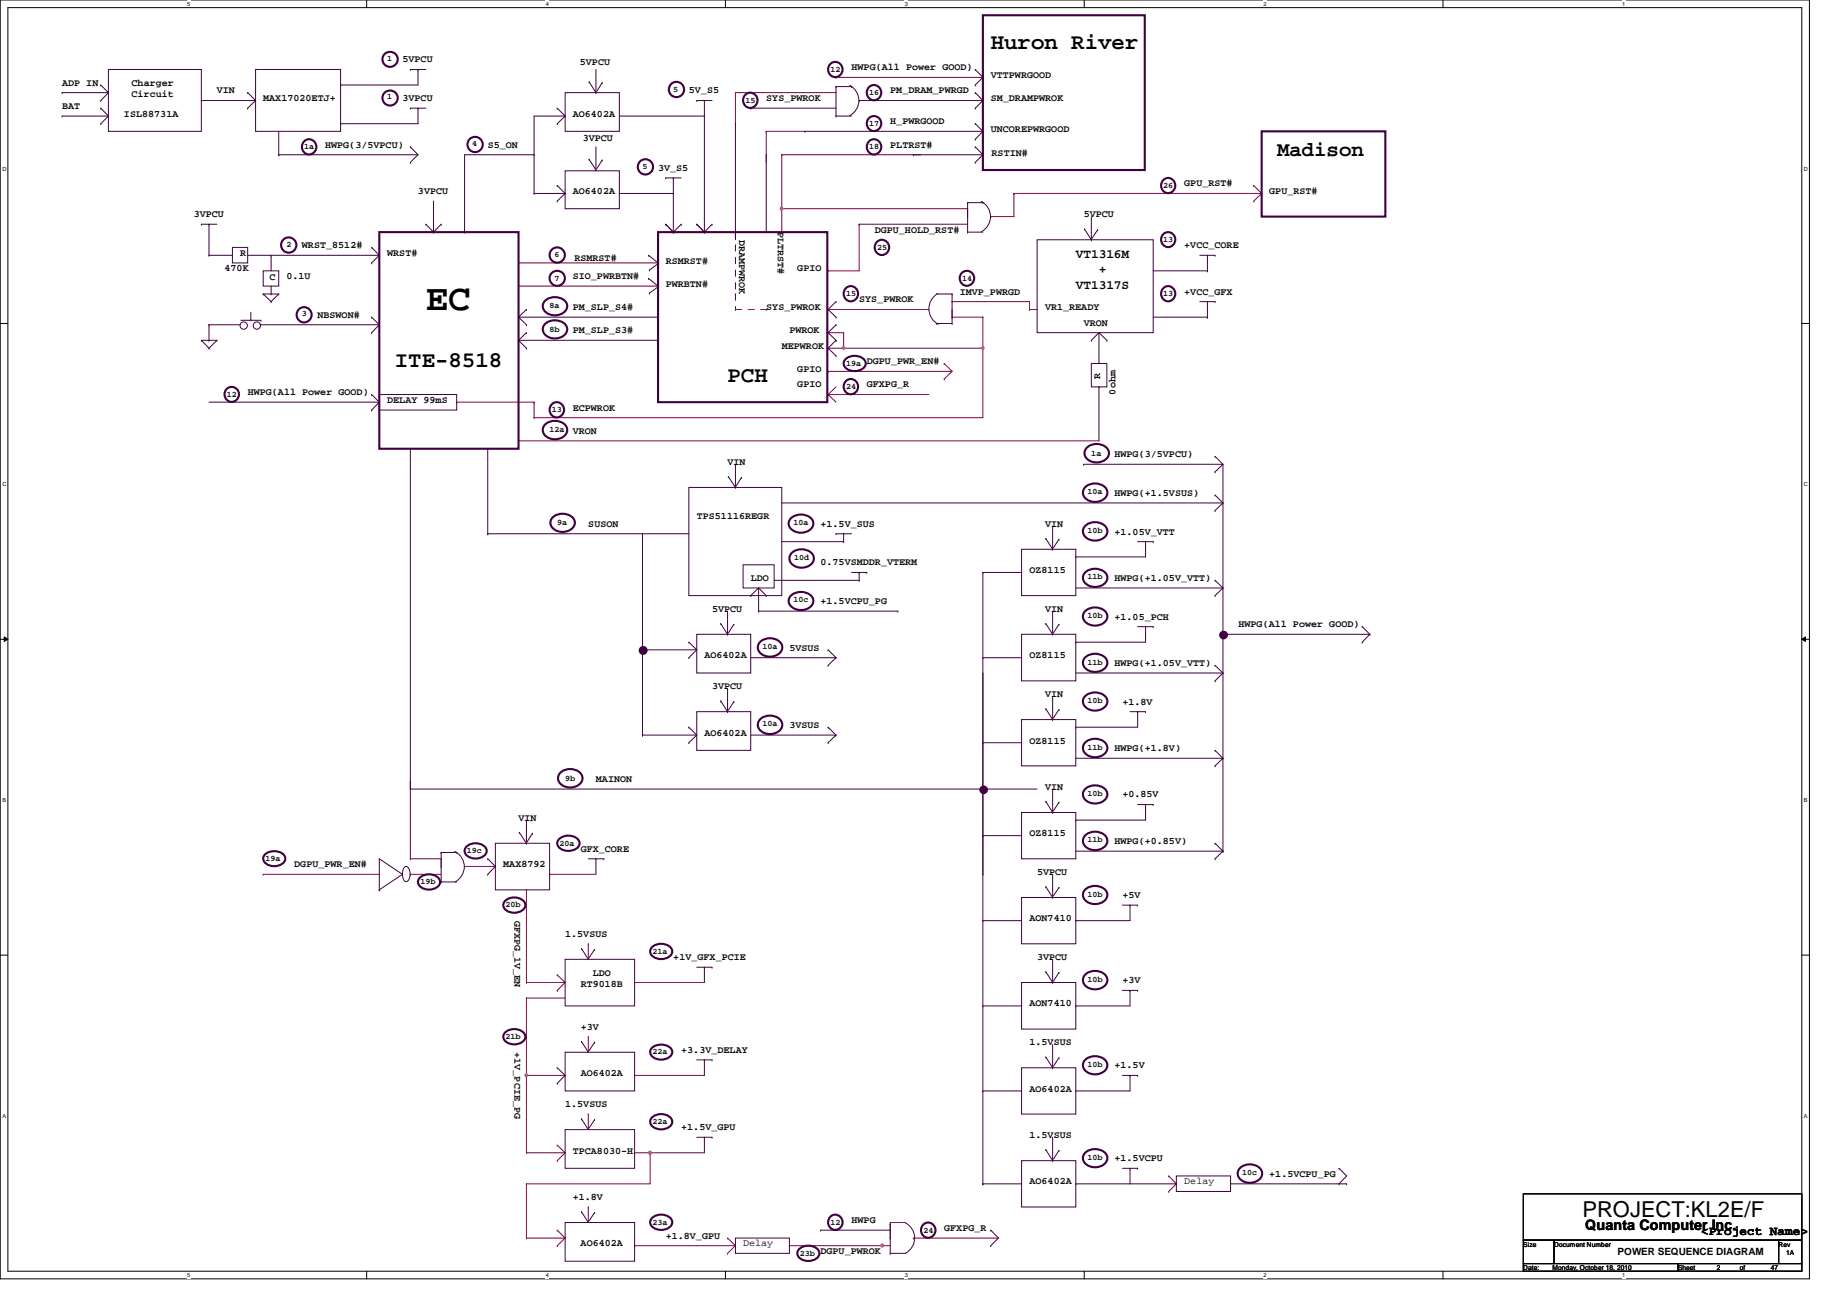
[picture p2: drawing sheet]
<svg xmlns="http://www.w3.org/2000/svg" width="297mm" height="210mm" viewBox="0 0 297 210" stroke-linecap="round" stroke-linejoin="round" font-family="sans-serif">
<path d="M0 0h291v205.7h-291zM1.3 1.2h288.5v203.3h-288.5z" fill="none" stroke="#000" stroke-width=".16"/>
<g fill="#fff">
<path d="M30.1 .1h.5v1h-.5z"/>
<path d="M30.1 204.6h.5v1h-.5z"/>
</g>
<path d="M59 0v1.2M59 204.5v1.2" fill="none" stroke="#000" stroke-width=".16"/>
<g fill="#fff">
<path d="M87.8 .1h.5v1h-.5z"/>
<path d="M87.8 204.6h.5v1h-.5z"/>
</g>
<path d="M116.7 0v1.2M116.7 204.5v1.2" fill="none" stroke="#000" stroke-width=".16"/>
<g fill="#fff">
<path d="M145.5 .1h.5v1h-.5z"/>
<path d="M145.5 204.6h.5v1h-.5z"/>
</g>
<path d="M174.4 0v1.2M174.4 204.5v1.2" fill="none" stroke="#000" stroke-width=".16"/>
<g fill="#fff">
<path d="M203.2 .1h.5v1h-.5z"/>
<path d="M203.2 204.6h.5v1h-.5z"/>
</g>
<path d="M232.1 0v1.2M232.1 204.5v1.2" fill="none" stroke="#000" stroke-width=".16"/>
<g fill="#fff">
<path d="M260.9 .1h.5v1h-.5z"/>
<path d="M260.9 204.6h.5v1h-.5z"/>
<path d="M.4 26.6h.6v1h-.6z"/>
<path d="M290.1 26.6h.6v1h-.6z"/>
<path d="M.4 77.4h.6v1h-.6z"/>
<path d="M290.1 77.4h.6v1h-.6z"/>
</g>
<path d="M0 52h1.3M289.8 52h1.2" fill="none" stroke="#000" stroke-width=".16"/>
<g fill="#fff">
<path d="M.4 128.2h.6v1h-.6z"/>
<path d="M290.1 128.2h.6v1h-.6z"/>
</g>
<path d="M0 102.8h1.3M.7 102.4l.6 .4-.6 .4zM289.8 102.8l.6-.4v.8zM289.8 102.8h1.2" fill="none" stroke="#000" stroke-width=".16"/>
<path d="M.7 102.4l.6 .4-.6 .4zM289.8 102.8l.6-.4v.8z" fill="#000"/>
<g fill="#fff">
<path d="M.4 179h.5v1h-.5z"/>
<path d="M290.1 179h.6v1h-.6z"/>
</g>
<path d="M0 153.6h1.3M289.8 153.6h1.2" fill="none" stroke="#000" stroke-width=".16"/>
<g fill="none" stroke="#800040" stroke-width=".16">
<path d="M118.3 14.9h.1M118.3 14.9h16.1M134.4 12.4h.1M134.4 12.4h23.7M123.2 21.1h.1M123.2 21.1h6.3M83.4 46h.1M83.4 42.3h.1M83.4 46h22.4M83.4 42.3h22.4M133.2 53.5h.1M133.2 53.5h2.5"/>
<path d="M158.1 56h.1M158.1 56v11.2h-72.2M73.4 64.7h.1M73.4 64.7h12.5M83.4 70.9h.1M83.4 70.9h93.3M85.9 64.7h.1M85.9 67.2h.1M85.9 64.7v2.5M66 125.7h.1M66 138.1h.1M66 125.7v12.4"/>
<path d="M66 138.1h4.9v1.3M70.9 139.4h.1M74.7 139.4h.1M74.7 139.4h5M42.3 140.6h.1M42.3 140.6h18.7M66 140.6h.1M66 140.6h4.9M84.7 143.1h.1M84.7 158h.1M84.7 143.1v14.9M84.7 158h6.2"/>
<path d="M88.4 140.6h.1M88.4 140.6h7.4M94.6 151.8h.1M94.6 151.8v2.5M84.7 160.5h.1M84.7 173h.1M84.7 160.5v12.5M84.7 160.5h6.2M84.7 173h6.2M94.6 166.8h.1M94.6 166.8v2.4"/>
</g>
<path d="M84.5 172.8h.3v.3h-.3z" fill-rule="evenodd" fill="#f0f"/>
<path d="M84.5 172.8h.3v.3h-.3z" fill="none" stroke="#f0f" stroke-width=".16"/>
<g fill="none" stroke="#800040" stroke-width=".16">
<path d="M118.3 14.9h.1M118.3 14.9v5M123.2 21.1h.1M123.2 21.1v5M125.7 33.6h.1M125.7 33.6h29.9v1.2M125.7 33.6v3.7M155.6 34.8h.1M133.2 63.5h.1M133.2 63.5h16.2M84.7 173h.1M84.7 173v12.4"/>
<path d="M94.6 179.2h.1M94.6 179.2v2.5M84.7 185.4h.1M84.7 190.4h.1M84.7 199.1h.1M84.7 190.4v8.7M84.7 185.4h6.2M84.7 190.4h19.9M84.7 199.1h6.2M94.6 194.1h.1M94.6 194.1v2.5M143.2 199.1h.1"/>
<path d="M143.2 196.6v2.5M146.9 199.1h.1M146.9 199.1h13.7M102.1 200.4h.1M102.1 200.4h16.2"/>
</g>
<path d="M125.5 33.4h.4v.3h-.4z" fill-rule="evenodd" fill="#f0f"/>
<path d="M125.5 33.4h.4v.3h-.4z" fill="none" stroke="#f0f" stroke-width=".16"/>
<path d="M125.7 24.9h.1M125.7 24.9h22.4M125.7 24.9v8.7M138.2 36.1h.1M138.2 36.1v7.5h-5M138.2 36.1h17.4M159.3 34.8h.1M159.3 34.8h3.8M133.2 43.6h.1M135.7 56h.1M135.7 56h22.4" fill="none" stroke="#800040" stroke-width=".16"/>
<path d="M157.9 55.8h.3v.3h-.3z" fill-rule="evenodd" fill="#f0f"/>
<path d="M157.9 55.8h.3v.3h-.3z" fill="none" stroke="#f0f" stroke-width=".16"/>
<path d="M135.5 55.8h.3v.3h-.3z" fill-rule="evenodd" fill="#f0f"/>
<path d="M135.5 55.8h.3v.3h-.3z" fill="none" stroke="#f0f" stroke-width=".16"/>
<g fill="none" stroke="#800040" stroke-width=".16">
<path d="M133.2 49.8h.1M133.2 56h.1M133.2 59.7h.1M133.2 49.8h16.2M133.2 59.7h19.9M135.7 53.5h.1M135.7 53.5v2.5h-2.5M153.1 51h.1M153.1 48.5h.1M153.1 49.8v1.2M153.1 51h5M153.1 48.5h12.5v1.3"/>
<path d="M158.1 51h.1M158.1 51v5M165.6 49.8h.1M165.6 49.8h1.2M102.1 158h.1M102.1 158h11.2M102.1 173h.1M102.1 173h11.2M104.6 185.4h.1M104.6 185.4h8.7"/>
</g>
<path d="M104.4 185.2h.3v.4h-.3z" fill-rule="evenodd" fill="#f0f"/>
<path d="M104.4 185.2h.3v.4h-.3z" fill="none" stroke="#f0f" stroke-width=".16"/>
<path d="M163.1 31.1h.1M163.1 31.1h39.8M163.1 31.1v3.7M102.1 185.4h.1M102.1 185.4h2.5M104.6 185.4h.1M104.6 185.4v5M141.9 200.4h.1M141.9 200.4h1.3" fill="none" stroke="#800040" stroke-width=".16"/>
<path d="M141.7 200.2h.3v.3h-.3z" fill-rule="evenodd" fill="#f0f"/>
<path d="M141.7 200.2h.3v.3h-.3z" fill="none" stroke="#f0f" stroke-width=".16"/>
<g fill="none" stroke="#800040" stroke-width=".16">
<path d="M201.6 32.3h.1M201.6 29.8h.1M201.6 29.8l1.3 1.3-1.3 1.2M151.8 58.5h.1M151.8 58.5l1.3 1.2-1.3 1.3M133.2 63.5h.1M133.2 63.5l1.2 1.2M134.4 62.2l-1.2 1.3M151.8 61h.1M89.6 156.8h.1M89.6 159.3h.1M89.6 156.8l1.3 1.2-1.3 1.3"/>
<path d="M89.6 184.2h.1M89.6 186.7h.1M89.6 197.9h.1M89.6 184.2l1.3 1.2-1.3 1.3M89.6 197.9l1.3 1.2-1.3 1.3M117 199.1h.1M117 199.1l1.3 1.3-1.3 1.2M143.2 196.6h.1M143.2 196.6h2.4M188 191.6h.1M188 189.1h.1M188 189.1l1.2 1.3-1.2 1.2"/>
<path d="M89.6 200.4h.1M117 201.6h.1M127 200.4h.1M127 200.4h14.9"/>
</g>
<path d="M245 192h44.8v7.5h-44.8zM245 199.5h4.9v3.7h-4.9zM249.9 199.5h36.1v3.7h-36.1zM286 199.5h3.8v3.7h-3.8zM245 203.2h24.9v1.3h-24.9zM269.9 203.2h19.9v1.3h-19.9z" fill="none" stroke="#000" stroke-width=".16"/>
<g fill="none" stroke="#400040" stroke-width=".34">
<path d="M158.1 2.5h26v24.8h-26zM61 37.3h22.4v34.9h-22.4zM105.8 37.3h27.3v27.4h-27.3zM187.2 28.9a1.18 1.18 0 0 1 1.8 .9 1.18 1.18 0 0 1-1.8 1 1.29 1.29 0 0 1 0-1.9zM202.9 21.1h19.9v13.7h-19.9zM87.5 48.5a2.31 2.31 0 0 1 3.7 .3 1.49 1.49 0 0 1-1.4 1.9 1.94 1.94 0 0 1-2.5-1.5zM87.5 52.2a2.31 2.31 0 0 1 3.7 .4 1.49 1.49 0 0 1-1.4 1.8 1.94 1.94 0 0 1-2.5-1.4zM136 57.7a2.2 2.2 0 0 1 3.1 .4 1.17 1.17 0 0 1-1.1 1.5 1.75 1.75 0 0 1-2.3-1.1l.1-.4zM187.2 46.3a1.18 1.18 0 0 1 1.8 .9 1.18 1.18 0 0 1-1.8 1 1.29 1.29 0 0 1 0-1.9zM87.5 68.4a2.28 2.28 0 0 1 3.7 .4 1.5 1.5 0 0 1-1.4 1.8 1.94 1.94 0 0 1-2.5-1.4zM174.4 78.5a2.28 2.28 0 0 1 3.6 .3 1.5 1.5 0 0 1-1.4 1.9 1.94 1.94 0 0 1-2.4-1.5zM174.7 72.1a2.28 2.28 0 0 1 3.6 .4 1.5 1.5 0 0 1-1.4 1.8 1.94 1.94 0 0 1-2.5-1.4z"/>
<path d="M88.8 83.3a2.31 2.31 0 0 1 3.6 .4 1.49 1.49 0 0 1-1.4 1.8 1.94 1.94 0 0 1-2.5-1.4zM127.1 95.9a2.34 2.34 0 0 1 3.6 .4 1.49 1.49 0 0 1-1.4 1.8 1.99 1.99 0 0 1-2.5-1.5zM127.1 83.5a2.34 2.34 0 0 1 3.6 .3 1.49 1.49 0 0 1-1.4 1.8 1.99 1.99 0 0 1-2.5-1.4zM127.2 89.1a2.28 2.28 0 0 1 3.6 .3 1.5 1.5 0 0 1-1.4 1.9 1.94 1.94 0 0 1-2.4-1.5zM174.4 92.2a2.31 2.31 0 0 1 3.6 .3 1.49 1.49 0 0 1-1.4 1.8 1.94 1.94 0 0 1-2.4-1.4zM174.4 84.7a2.28 2.28 0 0 1 3.6 .4 1.5 1.5 0 0 1-1.4 1.8 1.94 1.94 0 0 1-2.4-1.4zM174.4 98.4a2.31 2.31 0 0 1 3.6 .4 1.49 1.49 0 0 1-1.4 1.8 1.94 1.94 0 0 1-2.4-1.5zM122.1 103.4a2.28 2.28 0 0 1 3.6 .3 1.5 1.5 0 0 1-1.3 1.9 1.94 1.94 0 0 1-2.5-1.5zM122.1 115.8a2.28 2.28 0 0 1 3.6 .4 1.5 1.5 0 0 1-1.3 1.8 1.94 1.94 0 0 1-2.5-1.4zM174.4 119.6a2.28 2.28 0 0 1 3.6 .3 1.5 1.5 0 0 1-1.4 1.8 1.94 1.94 0 0 1-2.4-1.4zM174.4 112.1a2.31 2.31 0 0 1 3.6 .3 1.49 1.49 0 0 1-1.4 1.8 1.94 1.94 0 0 1-2.4-1.4zM174.4 105.9a2.31 2.31 0 0 1 3.6 .3 1.49 1.49 0 0 1-1.4 1.8 1.94 1.94 0 0 1-2.4-1.4z"/>
<path d="M42.7 137.4a2.28 2.28 0 0 1 3.1 .3 1.16 1.16 0 0 1-1.1 1.6 1.75 1.75 0 0 1-2.4-1.2l.1-.4zM75 136.1a2.2 2.2 0 0 1 3.2 .4 1.17 1.17 0 0 1-1.1 1.5 1.75 1.75 0 0 1-2.4-1.1l.1-.4zM90 134.9a2.24 2.24 0 0 1 3.1 .3 1.17 1.17 0 0 1-1.1 1.6 1.79 1.79 0 0 1-2.4-1.2l.1-.4zM90 124.4a2.28 2.28 0 0 1 3.6 .4 1.5 1.5 0 0 1-1.4 1.8 1.94 1.94 0 0 1-2.5-1.4zM174.4 134.5a2.28 2.28 0 0 1 3.6 .4 1.5 1.5 0 0 1-1.4 1.8 1.94 1.94 0 0 1-2.4-1.4zM174.4 127a2.31 2.31 0 0 1 3.6 .4 1.49 1.49 0 0 1-1.4 1.8 1.94 1.94 0 0 1-2.4-1.4zM67.6 141.1a2.2 2.2 0 0 1 3.1 .4 1.17 1.17 0 0 1-1.1 1.5 1.75 1.75 0 0 1-2.4-1.1l.1-.4zM81.3 144.9a2.2 2.2 0 0 1 3.1 .3 1.17 1.17 0 0 1-1.1 1.5 1.75 1.75 0 0 1-2.4-1.1l.1-.4zM104.9 152.3a2.2 2.2 0 0 1 3.1 .3 1.17 1.17 0 0 1-1.1 1.6 1.75 1.75 0 0 1-2.3-1.2v-.4zM174.4 143.2a2.31 2.31 0 0 1 3.6 .3 1.49 1.49 0 0 1-1.4 1.9 1.94 1.94 0 0 1-2.4-1.5zM174.4 156.9a2.28 2.28 0 0 1 3.6 .3 1.5 1.5 0 0 1-1.4 1.9 1.94 1.94 0 0 1-2.4-1.5zM81.3 166a2.2 2.2 0 0 1 3.1 .4 1.17 1.17 0 0 1-1.1 1.5 1.75 1.75 0 0 1-2.4-1.1l.1-.4z"/>
<path d="M104.9 179.7a2.2 2.2 0 0 1 3.1 .3 1.17 1.17 0 0 1-1.1 1.6 1.75 1.75 0 0 1-2.3-1.2v-.4zM104.9 168.5a2.28 2.28 0 0 1 3.1 .3 1.16 1.16 0 0 1-1.1 1.6 1.75 1.75 0 0 1-2.3-1.2v-.4zM174.4 170.6a2.31 2.31 0 0 1 3.6 .3 1.49 1.49 0 0 1-1.4 1.9 1.94 1.94 0 0 1-2.4-1.5zM104.9 195.9a2.2 2.2 0 0 1 3.1 .3 1.17 1.17 0 0 1-1.1 1.6 1.75 1.75 0 0 1-2.3-1.2v-.4zM174.4 185.5a2.31 2.31 0 0 1 3.6 .4 1.49 1.49 0 0 1-1.4 1.8 1.94 1.94 0 0 1-2.4-1.4zM199.3 188a2.28 2.28 0 0 1 3.6 .4 1.5 1.5 0 0 1-1.4 1.8 1.94 1.94 0 0 1-2.5-1.4zM128.6 200.9a2.2 2.2 0 0 1 3.1 .3 1.17 1.17 0 0 1-1.1 1.6 1.75 1.75 0 0 1-2.4-1.2l.1-.4z"/>
<circle cx="62.7" cy="9.5" r="1.22"/>
<circle cx="62.7" cy="15.8" r="1.22"/>
<circle cx="108.8" cy="14.4" r="1.23"/>
<circle cx="120.6" cy="16.1" r="1.2"/>
<circle cx="134.3" cy="11.2" r="1.2"/>
<circle cx="140.5" cy="14.9" r="1.2"/>
<circle cx="140.5" cy="19.9" r="1.19"/>
<circle cx="46.4" cy="39.4" r="1.23"/>
<circle cx="49.7" cy="23.6" r="1.2"/>
<circle cx="76.4" cy="23.2" r="1.23"/>
<circle cx="103.8" cy="26.8" r="1.23"/>
<circle cx="140.5" cy="23.6" r="1.2"/>
<circle cx="141.8" cy="39.8" r="1.2"/>
<circle cx="187.8" cy="38.5" r="1.18"/>
<circle cx="48.9" cy="50.6" r="1.22"/>
<circle cx="89.6" cy="41" r="1.23"/>
<circle cx="89.6" cy="44.8" r="1.22"/>
<circle cx="136.8" cy="47.2" r="1.2"/>
<circle cx="155.5" cy="44.8" r="1.19"/>
<circle cx="37.2" cy="63.4" r="1.19"/>
<circle cx="89.5" cy="65.9" r="1.2"/>
<circle cx="136.8" cy="62.2" r="1.2"/>
<circle cx="134.3" cy="196.6" r="1.2"/>
<circle cx="149.2" cy="197.9" r="1.2"/>
</g>
<g fill="none" stroke="#400040" stroke-width=".16">
<path d="M10 18.7h.1M10 14.9h.1M10 18.7h7.4M10 14.9h7.4M16.2 17.4h.1M16.2 19.9h.1M16.2 13.7h.1M16.2 16.2h.1M16.2 17.4l1.2 1.3M16.2 13.7l1.2 1.2M17.4 11.2h15v9.9h-15zM17.4 18.7l-1.2 1.2"/>
<path d="M17.4 14.9l-1.2 1.3M32.4 16.2h.1M32.4 16.2h8.7M39.8 14.9h.1M39.8 17.4h.1M39.8 14.9l1.3 1.3M41.1 11.2h13.7v9.9h-13.7zM41.1 16.2l-1.3 1.2M54.8 13.7h.1M54.8 19.9h.1M66 11.2h.1M66 17.4h.1"/>
<path d="M66 11.2h2.5M66 17.4h2.5M67.2 11.2h.1M67.2 17.4h.1M67.2 11.2v2.5h-12.4M67.2 17.4v2.5h-12.4M89.6 17.4h.1M89.6 19.9h.1M89.6 17.4l1.3 1.3M90.9 14.9h8.7v6.2h-8.7zM90.9 18.7h.1M90.9 18.7l-1.3 1.2"/>
<path d="M90.9 18.7h-5v12.4M94.7 13.2h.1M94.7 13.2l1.1 1.7M95.8 14.9h.1M95.8 11.2v3.7M96.9 13.3h.1M96.9 13.3l-.9 1.4M99.6 18.7h13.7M112.1 16.2h.1M112.1 16.2h2.4M113.3 18.7h.1M113.3 16.2h.1"/>
<path d="M113.3 16.2v21.1M118.3 19.9h.1M118.3 19.9v18.7M120.7 17.4h.1M120.7 17.4h13.7M134.4 18.7h.1M134.4 13.9h.1M134.4 18.7h2.5M134.4 13.9h2.5M134.4 13.9v4.8M136.6 13.7a2.78 2.78 0 0 1 0 4.9M136.9 13.9h.1"/>
<path d="M138.2 16.2h.1M138.2 16.2h19.9M156.8 19.9h.1M156.8 17.4h.1M156.8 14.9h.1M156.8 11.2h.1M156.8 13.7h.1M156.8 19.9l1.3 1.2M156.8 14.9l1.3 1.3M156.8 11.2l1.3 1.2-1.3 1.3M158.1 16.2l-1.3 1.2M32.4 36.1h.1"/>
<path d="M32.4 36.1h2.5M33.6 36.1h.1M33.6 36.1v5M37.4 39.8h2.4v2.5h-2.4zM44.8 24.9h.1M44.8 24.9h22.4M44.8 21.1v3.8M59.8 39.8h.1M59.8 39.8l1.2 1.3M66 23.6h.1M66 26.1h.1M66 23.6l1.2 1.3"/>
<path d="M67.2 24.9l-1.2 1.2M68.5 36.1h.1M68.5 36.1l1.2 1.2M69.7 37.3h.1M69.7 32.3v5M70.9 36.1h.1M70.9 36.1l-1.2 1.2M74.7 37.3h.1M85.9 24.9h.1M85.9 31.1h.1M85.9 24.9h-11.2v12.4M85.9 31.1h5"/>
<path d="M89.6 29.8h.1M89.6 32.3h.1M89.6 29.8l1.3 1.3M90.9 27.5h8.7v6.1h-8.7zM90.9 31.1h.1M90.9 31.1l-1.3 1.2M94.7 25.6h.1M94.7 25.6l1.1 1.7M95.8 27.3h.1M95.8 23.6v3.7M96.9 25.7h.1M96.9 25.7l-.9 1.4"/>
<path d="M99.6 31.1h8.7M107.1 36.1h.1M107.1 28.6h.1M107.1 36.1l1.2 1.2M107.1 28.6h2.5M108.3 31.1h.1M108.3 37.3h.1M108.3 28.6h.1M108.3 28.6v8.7M109.6 36.1h.1M109.6 36.1l-1.3 1.2M112.1 36.1h.1"/>
<path d="M112.1 36.1l1.2 1.2M113.3 37.3h.1M114.5 36.1h.1M114.5 36.1l-1.2 1.2M123.2 24.9h.1M123.2 24.9v12.4M129.5 21.1h.1M129.5 21.1h28.6M146.9 24.9h.1M146.9 24.9h11.2M155.6 37.3h.1M155.6 32.6h.1"/>
<path d="M155.6 37.3h2.5M155.6 32.6v4.7M155.6 32.6h2.5M156.8 26.1h.1M156.8 23.6h.1M156.8 22.4h.1M156.8 23.6l1.3 1.3M157.8 32.4a2.78 2.78 0 0 1 0 4.9M158.1 32.6h.1M158.1 24.9l-1.3 1.2M158.1 21.1l-1.3 1.3M166.8 38.6h18.7v14.9h-18.7z"/>
<path d="M174.4 36.8h.1M174.4 36.8l1.1 1.8M175.5 38.6h.1M175.5 34.8v3.8M176.5 37h.1M176.5 37l-.9 1.3M32.4 54.7h.1M32.4 54.7h2.5M32.4 54.7l1.2 1.3M33.6 52.2h.1M33.6 54.7h.1M33.6 56h.1"/>
<path d="M33.6 41.1h.1M33.6 52.2h5M33.6 52.2v2.5M33.6 41.1h3.8M34.9 54.7h.1M34.9 54.7l-1.3 1.3M38.7 51.5h3.2M39.8 41.1h21.2M40.3 51.4h.1M40.3 50.2v1.2M41.8 52.2h19.2M41.9 51.5h.1"/>
<path d="M42.3 43.6h2.5v2.4h-2.5zM42.3 47.3h.1M42.3 47.3h2.5M42.3 47.3l1.3 1.2M43.6 41.1h.1M43.6 47.3h.1M43.6 48.5h.1M43.6 41.1v2.5M43.6 46v1.3M44.8 47.3h.1M44.8 47.3l-1.2 1.2M59.8 51h.1"/>
<path d="M59.8 53.5h.1M59.8 42.3h.1M59.8 51l1.2 1.2M61 52.2h.1M61 41.1h.1M61 52.2l-1.2 1.3M61 41.1l-1.2 1.2M83.4 51h.1M83.4 54.7h.1M83.4 54.7h22.4M83.4 51h22.4M83.4 51l1.3 1.2"/>
<path d="M83.4 54.7l1.3 1.3M84.7 49.8h.1M84.7 52.2h.1M84.7 56h.1M84.7 53.5h.1M84.7 49.8l-1.3 1.2M84.7 53.5l-1.3 1.2M104.3 41.1h.1M104.3 44.8h.1M104.3 41.1l1.5 1.2M104.3 44.8l1.5 1.2M104.4 43.4h.1"/>
<path d="M104.4 47.2h.1M105.8 42.4l-1.4 1M105.8 46.1l-1.4 1.1M134.4 54.7h.1M134.4 52.2h.1M134.4 57.2h.1M134.4 51h.1M134.4 48.5h.1M134.4 48.5l-1.2 1.3 1.2 1.2M134.4 52.2l-1.2 1.3 1.2 1.2M134.4 54.7l-1.2 1.3 1.2 1.2M150.6 52h.1"/>
<path d="M150.6 47.3h2.5M150.6 52h2.5M150.8 47.2a2.81 2.81 0 0 0 .1 5M153.1 47.3h.1M153.1 52h.1M153.1 47.3v4.7M175.5 58.5h2.5v3.7h-2.5zM175.5 54.7h.1M176.7 53.5h.1M176.7 53.5v5M176.7 53.5l1.3 1.2M176.7 53.5l-1.2 1.2"/>
<path d="M178 54.7h.1M185.5 43.6h8.7M185.5 51h8.7M193 41.1h2.4M193 48.5h2.4M194.2 43.6h.1M194.2 51h.1M194.2 41.1v2.5M194.2 48.5v2.5M195.4 41.1h.1M195.4 48.5h.1M33.6 64.7h27.4"/>
<path d="M59.8 66h.1M59.8 63.5h.1M59.8 63.5l1.2 1.2M61 63.5h12.4v2.5h-12.4zM61 64.7h.1M61 64.7l-1.2 1.3M66 72.2v54.7M78.4 72.2v13.7M110.8 78.4h14.9v17.4h-14.9zM117.1 76.7h.1M117.1 76.7l1.2 1.7M118.3 78.4h.1"/>
<path d="M118.3 74.7v3.7M119.2 76.8h.1M119.2 76.8l-.8 1.3M174.3 74.7h.1M174.3 74.7h22.4M176.7 62.2h.1M176.7 62.2v8.7M195.4 73.4h.1M195.4 75.9h.1M195.4 79.6h.1M195.4 73.4l1.3 1.3M195.4 79.6l1.3 1.3"/>
<path d="M196.7 74.7l-1.3 1.2M196.7 74.7v62.2M78.4 85.9h.1M78.4 85.9h32.4M103.3 85.9v32.3M117 98.3v3.7M119.5 90.8h5v3.8h-5zM120.7 95.8h.1M122 98.3h.1M122 94.6v3.7M122 98.3h22.4M122 94.6l-1.3 1.2"/>
<path d="M122 94.6l1.2 1.2M123.2 95.8h.1M124.5 93.3h13.7M125.7 80.9h71M125.7 87.1h10M134.4 85.9h.1M134.4 85.9h2.5M135.7 87.1h.1M135.7 85.9h.1M135.7 85.9v1.2M136.9 92.1h2.5M138.2 93.3h.1"/>
<path d="M138.2 92.1h.1M138.2 92.1v1.2M139.4 92.1h.1M144.4 98.3h.1M158.1 92.1h.1M158.1 92.1h6.2M158.1 92.1v98.3M164.3 88.3h8.7v7.5h-8.7zM168.2 86.6h.1M168.2 86.6l1.1 1.7M169.3 88.3h.1M169.3 84.6v3.7"/>
<path d="M169.3 98.3v3.7M170.3 86.7h.1M170.3 86.7l-.9 1.4M173 89.6h.1M173 94.6h23.7M183 87.1h2.5M184.2 87.1h.1M184.2 87.1v2.5h-11.2M185.5 87.1h.1M195.4 82.1h.1M195.4 93.3h.1M195.4 95.8h.1"/>
<path d="M195.4 93.3l1.3 1.3M196.7 80.9h.1M196.7 94.6h.1M196.7 80.9l-1.3 1.2M196.7 94.6l-1.3 1.2M103.3 118.2h.1M103.3 104.5h.1M103.3 118.2h8.8M103.3 104.5h8.8M110.8 117h.1M110.8 119.5h.1M110.8 103.3h.1"/>
<path d="M110.8 105.8h.1M110.8 117l1.3 1.2M110.8 103.3l1.3 1.2M112.1 102h8.6v6.2h-8.6zM112.1 114.5h8.6v6.2h-8.6zM112.1 118.2l-1.3 1.3M112.1 104.5l-1.3 1.3M115.9 100.3h.1M115.9 112.7h.1M115.9 100.3l1.1 1.7M115.9 112.7l1.1 1.8M117 114.5h.1"/>
<path d="M117 102h.1M117 110.7v3.8M118 100.4h.1M118 112.9h.1M118 100.4l-.9 1.4M118 112.9l-.9 1.4M120.7 105.8h13.7M120.7 118.2h13.7M133.2 104.5h.1M133.2 107h.1M133.2 117h.1M133.2 119.5h.1"/>
<path d="M133.2 104.5l1.2 1.3M133.2 117l1.2 1.2M134.4 105.8h.1M134.4 118.2h.1M134.4 105.8l-1.2 1.2M134.4 118.2l-1.2 1.3M158.1 105.8h.1M158.1 119.5h.1M158.1 105.8h6.2M158.1 119.5h6.2M164.3 115.7h8.7v7.5h-8.7zM164.3 102h8.7v7.5h-8.7z"/>
<path d="M168.2 114h.1M168.2 100.3h.1M168.2 114l1.1 1.7M168.2 100.3l1.1 1.7M169.3 115.7h.1M169.3 102h.1M169.3 112v3.7M170.3 114.1h.1M170.3 100.4h.1M170.3 114.1l-.9 1.4M170.3 100.4l-.9 1.4M173 117h.1"/>
<path d="M173 103.3h.1M173 108.2h23.7M181.7 114.5h2.5M183 114.5h.1M183 114.5v2.5h-10M183 100.8h2.5M184.2 114.5h.1M184.2 100.8h.1M184.2 100.8v2.5h-11.2M185.5 100.8h.1M195.4 107h.1M195.4 109.5h.1"/>
<path d="M195.4 107l1.3 1.2M196.7 108.2h.1M196.7 108.2l-1.3 1.3M196.7 102h23.6M219.1 100.8h.1M219.1 103.3h.1M219.1 100.8l1.2 1.2M220.3 102h.1M220.3 102l-1.2 1.3M65.1 139.5l.2-.1a1.55 1.55 0 0 1 .3 2.3l-.3 .1a1.09 1.09 0 0 1-.6-1.2l.1-.5zM66 126.9h.1M66 126.9h100.8"/>
<path d="M70.9 137.1h.1M70.9 137.1v4.8M70.9 137.1h2.5M73.1 136.9a2.76 2.76 0 0 1 .1 5M73.4 137.1h.1M78.4 138.1h.1M78.4 138.1l1.3 1.3-1.3 1.2M79.7 135.6h8.7v7.5h-8.7zM83.5 133.9h.1M83.5 133.9l1.2 1.7M84.7 135.6h.1M84.7 131.9v3.7"/>
<path d="M85.6 134h.1M85.6 134l-.8 1.4M94.6 138.1h2.5M95.8 138.1h.1M95.8 138.1v2.5M97.1 138.1h.1M158.1 134.4h.1M158.1 126.9h.1M158.1 134.4h6.2M164.3 130.7h8.7v7.4h-8.7zM168.2 128.9h.1M168.2 128.9l1.1 1.8"/>
<path d="M169.3 130.7h.1M169.3 126.9v3.8M170.3 129h.1M170.3 129l-.9 1.4M173 131.9h.1M173 122h23.7M173 136.9h23.7M183 129.4h2.5M184.2 129.4h.1M184.2 129.4v2.5h-11.2M185.5 129.4h.1M195.4 120.7h.1"/>
<path d="M195.4 123.2h.1M195.4 135.6h.1M195.4 138.1h.1M195.4 120.7l1.3 1.3M195.4 135.6l1.3 1.3M196.7 122h.1M196.7 136.9h.1M196.7 122l-1.3 1.2M196.7 136.9l-1.3 1.2M61 143.1h.1M64.7 140.6h.1M64.7 140.6l-3.7-2.5v5"/>
<path d="M64.7 140.6l-3.7 2.5M70.9 141.9h.1M70.9 141.9h2.5M78.4 140.6h.1M90.9 154.3h11.2v7.5h-11.2zM93.5 152.6h.1M93.5 152.6l1.1 1.7M95.6 152.7h.1M95.6 152.7l-.9 1.4M112.1 155.6h2.4M113.3 155.6h.1M113.3 155.6v2.4"/>
<path d="M114.5 155.6h.1M158.1 148.1h.1M158.1 140.6h.1M158.1 148.1h6.2M164.3 144.4h8.7v7.4h-8.7zM164.3 158h8.7v7.5h-8.7zM168.2 142.6h.1M168.2 156.3h.1M168.2 142.6l1.1 1.8M168.2 156.3l1.1 1.7M169.3 144.4h.1M169.3 158h.1"/>
<path d="M169.3 140.6v3.8M169.3 154.3v3.7M170.3 142.7h.1M170.3 156.4h.1M170.3 142.7l-.9 1.4M170.3 156.4l-.9 1.4M173 148.1h.1M180.5 145.6h2.5M180.5 159.3h2.5M181.7 145.6h.1M181.7 159.3h.1M181.7 145.6v2.5h-8.7"/>
<path d="M181.7 159.3v2.5h-8.7M183 145.6h.1M183 159.3h.1M89.6 171.7h.1M89.6 174.2h.1M89.6 171.7l1.3 1.3-1.3 1.2M90.9 169.2h11.2v6.3h-11.2zM93.5 167.5h.1M93.5 180h.1M93.5 167.5l1.1 1.7M93.5 180l1.1 1.7M95.6 167.6h.1"/>
<path d="M95.6 167.6l-.9 1.4M112.1 170.5h2.4M113.3 170.5h.1M113.3 170.5v2.5M114.5 170.5h.1M158.1 161.8h.1M158.1 175.5h.1M158.1 161.8h6.2M158.1 175.5h6.2M164.3 171.7h8.7v7.5h-8.7zM168.2 170h.1M168.2 170l1.1 1.7"/>
<path d="M169.3 171.7h.1M169.3 168v3.7M170.3 170.1h.1M170.3 170.1l-.9 1.4M173 161.8h.1M173 175.5h.1M180.5 173h2.5M181.7 173h.1M181.7 173v2.5h-8.7M183 173h.1M90.9 181.7h11.2v6.2h-11.2zM90.9 196.6h11.2v6.3h-11.2z"/>
<path d="M93.5 194.9h.1M93.5 194.9l1.1 1.7M95.6 180.1h.1M95.6 195h.1M95.6 180.1l-.9 1.3M95.6 195l-.9 1.4M112.1 182.9h2.4M113.3 182.9h.1M113.3 182.9v2.5M114.5 182.9h.1M118.3 199.1h8.7v2.5h-8.7zM131.9 197.9h.1"/>
<path d="M131.9 197.9h11.3M143.2 196.9h.1M143.2 196.9v4.7M145.6 196.7a2.76 2.76 0 0 1 0 4.9h-2.4M158.1 190.4h.1M158.1 190.4h6.2M159.3 197.9h.1M159.3 197.9l1.3 1.2-1.3 1.3M164.3 186.7h8.7v7.4h-8.7zM168.2 184.9h.1M168.2 184.9l1.1 1.8M169.3 186.7h.1"/>
<path d="M169.3 182.9v3.8M170.3 185h.1M170.3 185l-.9 1.4M173 190.4h.1M173 190.4h16.2M180.5 187.9h2.5M181.7 187.9h.1M181.7 187.9v2.5M183 187.9h.1M189.2 189.1h8.7v2.5h-8.7zM189.2 190.4h.1M197.9 190.4h18.7"/>
<path d="M215.3 187.9h.1M215.3 190.4h.1M215.3 187.9l1.3 1.2-1.3 1.3M216.6 190.4h.1M143.2 201.6h.1M159.3 200.4h.1"/>
<circle cx="39.2" cy="52.4" r=".59"/>
<circle cx="41.3" cy="52.4" r=".59"/>
</g>
<path d="M118.3 37.3v10M118.3 47.3v2.5M118.3 49.8h.1M118.3 47.3h.1" fill="none" stroke="#400040" stroke-width=".16" stroke-dasharray="1 1 1 1 1 1 1 1"/>
<path d="M118.3 49.8h4.9M123.2 49.8h.1" fill="none" stroke="#f00" stroke-width=".16" stroke-dasharray="1 1 1 1 1 1 1 1"/>
<g fill="none" stroke="#400040" stroke-width=".72">
<circle cx="103.4" cy="104.6" r=".37"/>
<circle cx="196.8" cy="102.1" r=".36"/>
<circle cx="158.2" cy="127" r=".34"/>
</g>
<path d="M84.5 172.8h.3v.3h-.3z" fill-rule="evenodd" fill="#f0f"/>
<path d="M84.5 172.8h.3v.3h-.3z" fill="none" stroke="#f0f" stroke-width=".16"/>
<path d="M125.5 33.4h.4v.3h-.4z" fill-rule="evenodd" fill="#f0f"/>
<path d="M125.5 33.4h.4v.3h-.4z" fill="none" stroke="#f0f" stroke-width=".16"/>
<path d="M157.9 55.8h.3v.3h-.3z" fill-rule="evenodd" fill="#f0f"/>
<path d="M157.9 55.8h.3v.3h-.3z" fill="none" stroke="#f0f" stroke-width=".16"/>
<path d="M135.5 55.8h.3v.3h-.3z" fill-rule="evenodd" fill="#f0f"/>
<path d="M135.5 55.8h.3v.3h-.3z" fill="none" stroke="#f0f" stroke-width=".16"/>
<path d="M104.4 185.2h.3v.4h-.3z" fill-rule="evenodd" fill="#f0f"/>
<path d="M104.4 185.2h.3v.4h-.3z" fill="none" stroke="#f0f" stroke-width=".16"/>
<path d="M141.7 200.2h.3v.3h-.3z" fill-rule="evenodd" fill="#f0f"/>
<path d="M141.7 200.2h.3v.3h-.3z" fill="none" stroke="#f0f" stroke-width=".16"/>
<text font-size="6" x="68.5" y="49.8">EC</text>
<g font-size="3.6">
<text x="159.3" y="8">Huron River</text>
<text x="63.5" y="59">ITE-8518</text>
<text x="117" y="61.5">PCH</text>
</g>
<text font-size="3.5" x="254.5" y="195.8">PROJECT:KL2E/F</text>
<text font-size="3.3" x="205.4" y="25.1">Madison</text>
<text font-size="2.3" x="254.9" y="197.9">Quanta Computer Inc.</text>
<g font-size="2.1">
<text x="173" y="41.5">VT1316M</text>
<text x="173" y="46.5">VT1317S</text>
<text x="176.7" y="44">+</text>
<text x="273.6" y="198.7">&lt;Project Name&gt;</text>
</g>
<g font-size="1.6">
<text x="64.7" y="10">5VPCU</text>
<text x="93.3" y="10.4">5VPCU</text>
<text x="136.9" y="11.3">HWPG(All Power GOOD)</text>
<text x="10" y="13.8">ADP IN</text>
<text x="10" y="17.5">BAT</text>
<text x="21.2" y="13.8">Charger</text>
<text x="21.2" y="15.6">Circuit</text>
<text x="34.9" y="15">VIN</text>
<text x="42.3" y="16.3">MAX17020ETJ+</text>
<text x="64.7" y="16.3">3VPCU</text>
<text x="110.8" y="15">5V_S5</text>
<text x="123.2" y="16.3">SYS_PWROK</text>
<text x="143.2" y="15">PM_DRAM_PWRGD</text>
<text x="159.3" y="12.5">VTTPWRGOOD</text>
<text x="159.3" y="16.3">SM_DRAMPWROK</text>
<text x="19.9" y="18.8">ISL88731A</text>
<text x="52.3" y="23.7">HWPG(3/5VPCU)</text>
<text x="78.4" y="23.7">S5_ON</text>
<text x="92.1" y="18.8">AO6402A</text>
<text x="93.7" y="22.7">3VPCU</text>
<text x="143.2" y="20">H_PWRGOOD</text>
<text x="143.2" y="23.7">PLTRST#</text>
<text x="159.3" y="21.3">UNCOREPWRGOOD</text>
<text x="105.8" y="27.5">3V_S5</text>
<text x="159.5" y="25.1">RSTIN#</text>
<text x="190.5" y="30">GPU_RST#</text>
<text x="31.2" y="34.9">3VPCU</text>
<text x="67.2" y="31.2">3VPCU</text>
<text x="92.1" y="31.2">AO6402A</text>
<text x="174.3" y="34.9">5VPCU</text>
<text x="204.1" y="31.2">GPU_RST#</text>
<text x="38.6" y="41.1">R</text>
<text x="48.6" y="39.9">WRST_8512#</text>
<text x="62.3" y="41.1">WRST#</text>
<text x="118.9" y="38.6" transform="rotate(90 118.9 38.6)">DRAMPWROK</text>
<text x="125.1" y="37.3" transform="rotate(90 125.1 37.3)">PLTRST#</text>
<text x="140.7" y="37.4">DGPU_HOLD_RST#</text>
<text x="190.5" y="39.9">+VCC_CORE</text>
<text x="36.1" y="43.6">470K</text>
<text x="43.3" y="45">C</text>
<text x="46.1" y="44.9">0.1U</text>
<text x="92.1" y="44.9">SIO_PWRBTN#</text>
<text x="92.4" y="42">RSMRST#</text>
<text x="107.1" y="42.4">RSMRST#</text>
<text x="107.1" y="46.1">PWRBTN#</text>
<text x="128.2" y="43.6">GPIO</text>
<text x="154.3" y="47.4">IMVP_PWRGD</text>
<text x="190.5" y="47.4">+VCC_GFX</text>
<text x="51.1" y="51.1">NBSWON#</text>
<text x="92.1" y="49.9">PM_SLP_S4#</text>
<text x="92.1" y="53.6">PM_SLP_S3#</text>
<text x="123.2" y="49.9">SYS_PWROK</text>
<text x="127" y="53.6">PWROK</text>
<text x="138.2" y="48.6">SYS_PWROK</text>
<text x="168.1" y="49.9">VR1_READY</text>
<text x="174.3" y="52.4">VRON</text>
<text x="125.7" y="56.1">MEPWROK</text>
<text x="128.2" y="59.8">GPIO</text>
<text x="139.4" y="58.6">DGPU_PWR_EN#</text>
<text x="39.8" y="63.6">HWPG(All Power GOOD)</text>
<text x="62.3" y="64.8">DELAY 99mS</text>
<text x="128.2" y="62.3">GPIO</text>
<text x="139.4" y="62.3">GFXPG_R</text>
<text x="176.9" y="61" transform="rotate(-90 176.9 61)">R</text>
<text x="179.4" y="63.5" transform="rotate(-90 179.4 63.5)">0ohm</text>
<text x="92.1" y="66">ECPWROK</text>
<text x="92.1" y="69.8">VRON</text>
<text x="117" y="74.8">VIN</text>
<text x="179.2" y="73.5">HWPG(3/5VPCU)</text>
<text x="112.1" y="83.5">TPS51116REGR</text>
<text x="179.2" y="79.8">HWPG(+1.5VSUS)</text>
<text x="94.6" y="84.7">SUSON</text>
<text x="131.9" y="84.7">+1.5V_SUS</text>
<text x="168.1" y="84.7">VIN</text>
<text x="179.2" y="86">+1.05V_VTT</text>
<text x="120.7" y="93.4">LDO</text>
<text x="131.9" y="90.9">0.75VSMDDR_VTERM</text>
<text x="165.6" y="92.2">OZ8115</text>
<text x="179.2" y="93.4">HWPG(+1.05V_VTT)</text>
<text x="114.5" y="98.4">5VPCU</text>
<text x="131.9" y="97.2">+1.5VCPU_PG</text>
<text x="168.1" y="98.4">VIN</text>
<text x="179.2" y="99.7">+1.05_PCH</text>
<text x="199.2" y="100.9">HWPG(All Power GOOD)</text>
<text x="113.3" y="105.9">AO6402A</text>
<text x="127" y="104.6">5VSUS</text>
<text x="165.6" y="105.9">OZ8115</text>
<text x="179.2" y="107.1">HWPG(+1.05V_VTT)</text>
<text x="114.5" y="110.9">3VPCU</text>
<text x="168.1" y="112.1">VIN</text>
<text x="180.5" y="113.4">+1.8V</text>
<text x="113.3" y="118.3">AO6402A</text>
<text x="127" y="117.1">3VSUS</text>
<text x="165.6" y="119.6">OZ8115</text>
<text x="95.8" y="125.8">MAINON</text>
<text x="179.2" y="120.8">HWPG(+1.8V)</text>
<text x="168.1" y="127">VIN</text>
<text x="180.5" y="128.3">+0.85V</text>
<text x="83.4" y="132">VIN</text>
<text x="93.4" y="137">GFX_CORE</text>
<text x="165.6" y="134.5">OZ8115</text>
<text x="179.2" y="135.8">HWPG(+0.85V)</text>
<text x="47.3" y="139.5">DGPU_PWR_EN#</text>
<text x="80.9" y="139.5">MAX8792</text>
<text x="166.8" y="140.7">5VPCU</text>
<text x="82.8" y="148.1" transform="rotate(90 82.8 148.1)">GFXPG_1V_EN</text>
<text x="165.6" y="148.2">AON7410</text>
<text x="180.5" y="144.5">+5V</text>
<text x="90.9" y="150.7">1.5VSUS</text>
<text x="108.3" y="154.4">+1V_GFX_PCIE</text>
<text x="166.8" y="154.4">3VPCU</text>
<text x="93.4" y="158.7">RT9018B</text>
<text x="95.3" y="156.9">LDO</text>
<text x="165.6" y="161.9">AON7410</text>
<text x="180.5" y="158.2">+3V</text>
<text x="93.4" y="165.6">+3V</text>
<text x="82.8" y="169.2" transform="rotate(90 82.8 169.2)">+1V_PCIE_PG</text>
<text x="93.4" y="173.1">AO6402A</text>
<text x="109.6" y="169.4">+3.3V_DELAY</text>
<text x="165.6" y="168.1">1.5VSUS</text>
<text x="179.2" y="171.8">+1.5V</text>
<text x="90.9" y="178.1">1.5VSUS</text>
<text x="165.6" y="175.6">AO6402A</text>
<text x="92.1" y="185.5">TPCA8030-H</text>
<text x="109.6" y="181.8">+1.5V_GPU</text>
<text x="165.6" y="183">1.5VSUS</text>
<text x="165.6" y="190.5">AO6402A</text>
<text x="179.2" y="186.8">+1.5VCPU</text>
<text x="190.5" y="190.4">Delay</text>
<text x="204.1" y="189.3">+1.5VCPU_PG</text>
<text x="92.1" y="193">+1.8V</text>
<text x="136.9" y="196.7">HWPG</text>
<text x="151.8" y="198">GFXPG_R</text>
<text x="93.4" y="200.5">AO6402A</text>
<text x="107.1" y="199.2">+1.8V_GPU</text>
<text x="119.5" y="200.4">Delay</text>
<text x="131.9" y="201.7">DGPU_PWROK</text>
<text x="260.1" y="201.9">POWER SEQUENCE DIAGRAM</text>
</g>
<g font-size="1.4">
<text x="62.3" y="9.8">1</text>
<text x="133.6" y="11.6">12</text>
<text x="62.3" y="16">1</text>
<text x="108.3" y="14.8">5</text>
<text x="119.9" y="16.5">15</text>
<text x="139.8" y="15.3">16</text>
<text x="75.9" y="23.5">4</text>
<text x="139.8" y="20.2">17</text>
<text x="48.9" y="24">1a</text>
<text x="103.3" y="27.2">5</text>
<text x="139.8" y="24">18</text>
<text x="187.1" y="30.2">26</text>
<text x="46.1" y="39.7">2</text>
<text x="89.2" y="41.4">6</text>
<text x="141.1" y="40.2">25</text>
<text x="187.1" y="38.9">13</text>
<text x="89.2" y="45.1">7</text>
<text x="136.1" y="47.6">15</text>
<text x="154.7" y="45.1">14</text>
<text x="187.1" y="47.6">13</text>
<text x="48.6" y="50.9">3</text>
<text x="88.4" y="49.6">8a</text>
<text x="88.4" y="53.3">8b</text>
<text x="136.1" y="58.8">19a</text>
<text x="36.5" y="63.8">12</text>
<text x="136.1" y="62.6">24</text>
<text x="88.4" y="69.6">12a</text>
<text x="88.8" y="66.3">13</text>
<text x="175.5" y="73.3">1a</text>
<text x="174.9" y="79.5">10a</text>
<text x="89.6" y="84.5">9a</text>
<text x="127.6" y="84.5">10a</text>
<text x="174.9" y="85.7">10b</text>
<text x="127.7" y="90.1">10d</text>
<text x="174.9" y="93.2">11b</text>
<text x="127.6" y="96.9">10c</text>
<text x="174.9" y="99.4">10b</text>
<text x="122.6" y="104.4">10a</text>
<text x="174.9" y="106.9">11b</text>
<text x="174.9" y="113.1">10b</text>
<text x="122.6" y="116.8">10a</text>
<text x="90.9" y="125.6">9b</text>
<text x="174.9" y="120.6">11b</text>
<text x="174.9" y="128">10b</text>
<text x="75.1" y="137.2">19c</text>
<text x="90" y="136">20a</text>
<text x="174.9" y="135.5">11b</text>
<text x="42.7" y="138.5">19a</text>
<text x="67.6" y="142.2">19b</text>
<text x="81.3" y="146">20b</text>
<text x="174.9" y="144.2">10b</text>
<text x="104.9" y="153.4">21a</text>
<text x="174.9" y="157.9">10b</text>
<text x="81.3" y="167.1">21b</text>
<text x="104.9" y="169.6">22a</text>
<text x="174.9" y="171.6">10b</text>
<text x="104.9" y="180.8">22a</text>
<text x="174.9" y="186.5">10b</text>
<text x="199.8" y="189">10c</text>
<text x="104.9" y="197">23a</text>
<text x="133.6" y="197">12</text>
<text x="128.6" y="202">23b</text>
<text x="148.5" y="198.2">24</text>
</g>
<g font-size="1.1">
<text x="245" y="200.5">Size</text>
<text x="249.9" y="200.5">Document Number</text>
<text x="286" y="200.5">Rev</text>
<text x="287.3" y="201.8">1A</text>
<text x="245" y="204.3">Date:</text>
<text x="249.7" y="204.3">Monday, October 18, 2010</text>
<text x="269.9" y="204.3">Sheet</text>
<text x="276.1" y="204.3">2</text>
<text x="279.8" y="204.3">of</text>
<text x="284.8" y="204.3">47</text>
</g>
<g font-size=".9">
<text x="30.1" y=".9">5</text>
<text x="87.8" y=".9">4</text>
<text x="145.5" y=".9">3</text>
<text x="203.2" y=".9">2</text>
<text x="260.9" y=".9">1</text>
<text x=".4" y="27.4">D</text>
<text x="290.1" y="27.4">D</text>
<text x=".4" y="78.2">C</text>
<text x="290.1" y="78.2">C</text>
<text x=".4" y="129">B</text>
<text x="290.1" y="129">B</text>
<text x=".4" y="179.8">A</text>
<text x="290.1" y="179.8">A</text>
<text x="30.1" y="205.4">5</text>
<text x="87.8" y="205.4">4</text>
<text x="145.5" y="205.4">3</text>
<text x="203.2" y="205.4">2</text>
<text x="260.9" y="205.4">1</text>
</g>
</svg>
